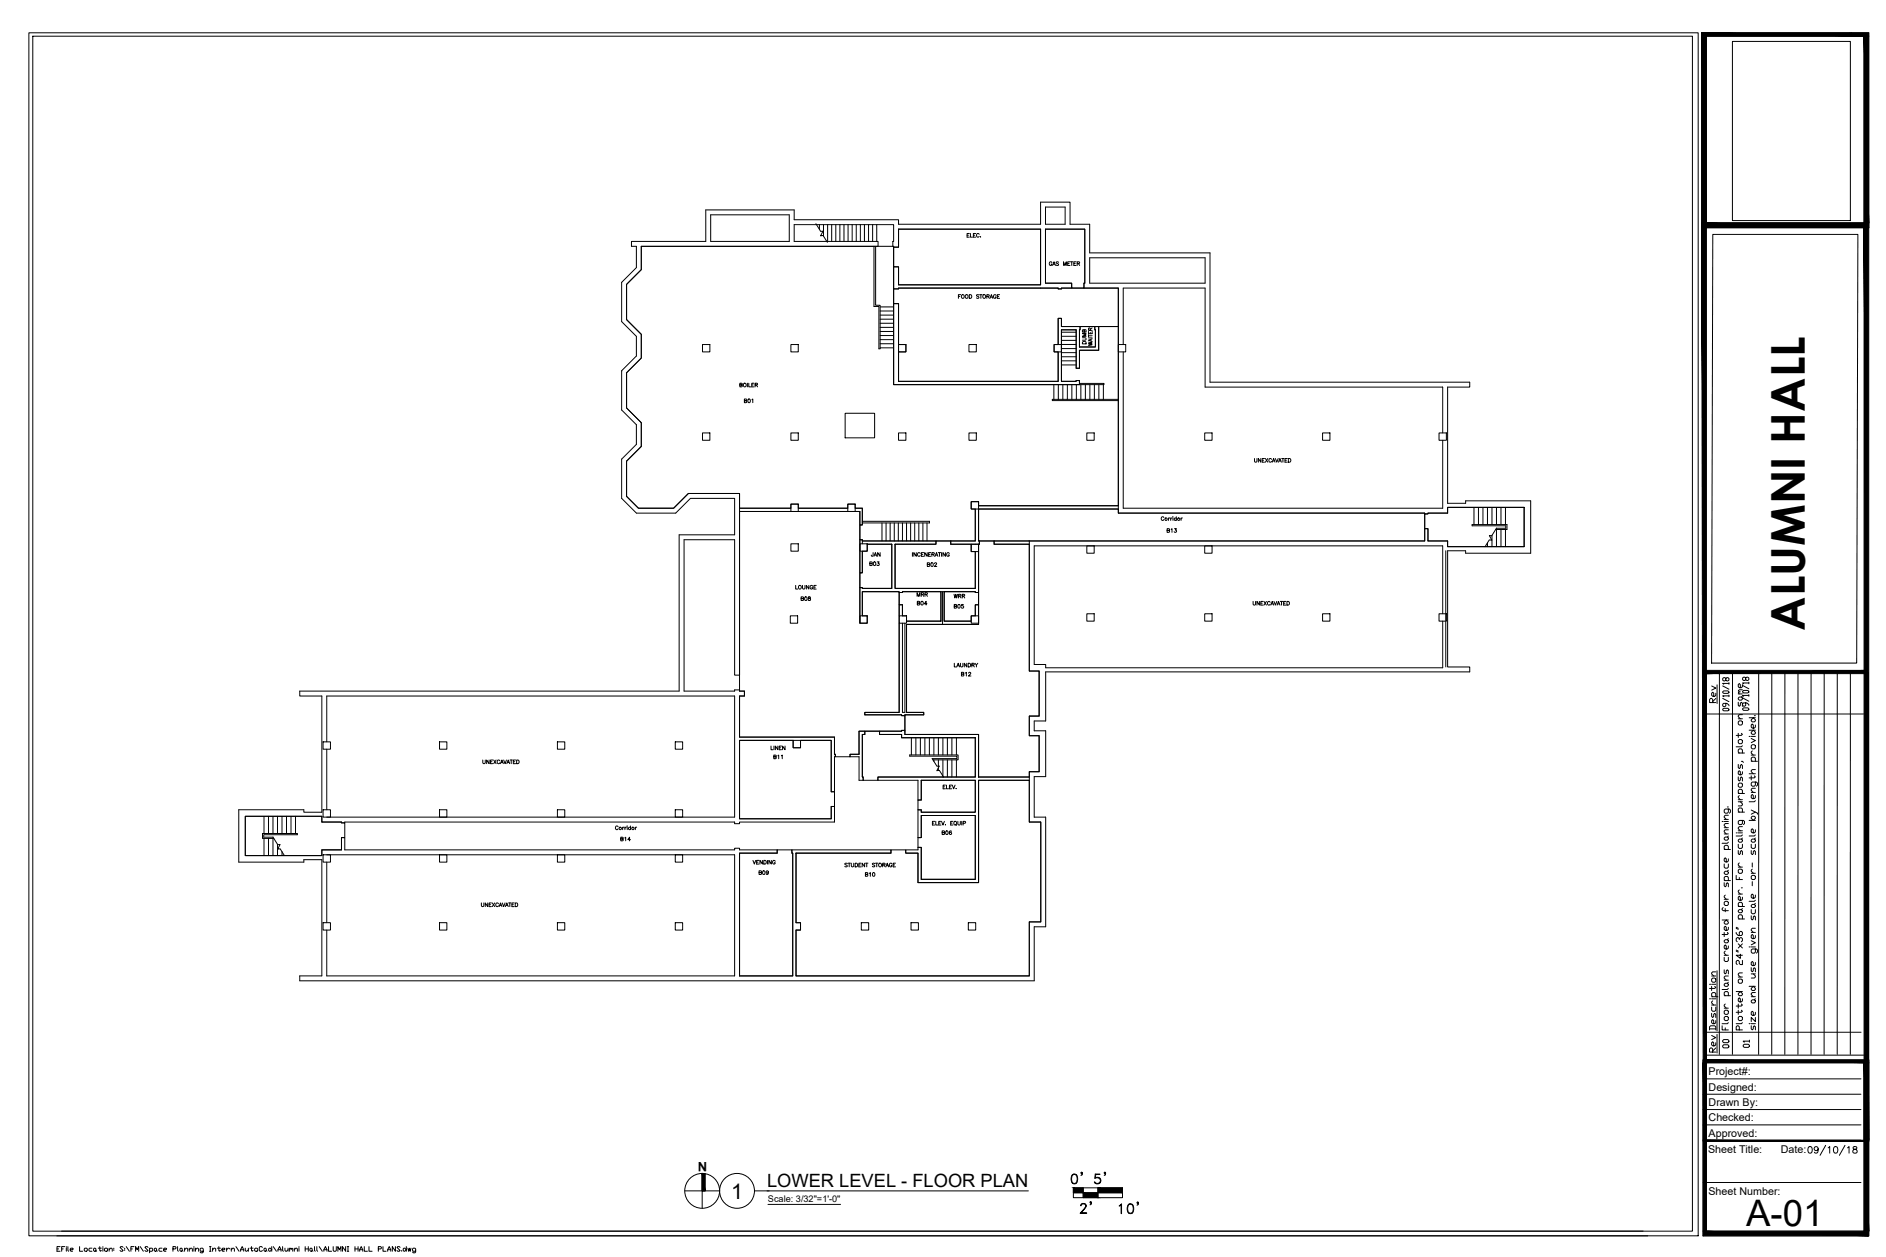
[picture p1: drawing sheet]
<svg xmlns="http://www.w3.org/2000/svg" width="914mm" height="610mm" viewBox="0 0 914 610" stroke-linecap="round" stroke-linejoin="round" font-family="sans-serif">
<!-- layer: BLDGlines -->
<g fill="none" stroke="#000" stroke-width=".48">
<path d="M840 20h57v87h-57zM306 117h36v-15h43v5h51v2h69v-11h14v11h9v14h59v62h126v3h-11v56h9v-1h31v25h-31v-1h-9v56h11v3h-206v24h-6v4h6v23h-6v19h6v53h-6v27h-356v-3h11v-56h-9v1h-31v-25h31v1h9v-56h-11v-3h184v-76h27v-17h-21l-7 7h-19l-8-7v-19l8-7v-10l-8-7v-19l8-7v-10l-8-7v-19l8-7v-11h-3zM311 119v12l-7 7v17l7 7v12l-7 7v17l7 7v11l-7 8v17l6 5h17l7-7h25v88h-3v-65h-24v73h24h5v3h-2v19h46v9v18h-2v-25h-15M311 119h122v68h90v-2h-8v-25h7v19h1v-9h10v-12h9v87h-68v-2h-3v4h2v15h-55h-1v-7h1v-9h-3v-2h-4v2h-24v-2h-4v2h-24v-7h-25l-7 7h-17l-6-5v-17l7-8v-11l-7-7v-17l7-7v-12l-7-7v-17l7-7zM345 104h38v13h-38zM396 108l2 4h1l-1 2h1l2 4M397 109v2M399 109v6M401 109v8M403 109v8M405 109v8M407 109v8"/>
<path d="M409 109v8M411 109v8M413 109v8M415 109v8M417 109v8M419 109v8M421 109v8M423 109v8M424 119v30h2v20h1v-21h-2v-29M425 109v8M436 111h69v27h-69v-9h-3v11h87v-3h-13v-26M436 111v9l-3-1v-10h-48v8h41v2h-115"/>
<path d="M436 111h69v27h-69v-9h-3v-9h3zM507 111h19v29h16v109h150h10v-3h37M507 111h19v29h-6v-3h-13zM507 100h9v9h-9zM528 125h56v12h-56zM427 149h6M427 151h6M427 153h6M427 155h6M427 157h6M427 159h6M433 140h109v18h-27v-4h-2v13h-2v4h2v14h-77v-14h3v-4h-3v-20h-3z"/>
<path d="M524 158h7v10h-8zM531 158h2v12h-10v9h-1v-19h-7v25h8v2M531 160v8h-8M341 167h3v4h-3zM383 167h4v4h-4zM427 161h6M427 163h6M427 165h6M427 167h6M427 169h6M436 167h3v4h-3zM470 167h3v4h-3z"/>
<path d="M511 167h4v4h-4zM513 167v-13h2v4h9l-1 10M513 171v14h-77M515 177h7M515 175h7M515 173h7M515 171h7M515 169h7M515 167h7M515 165h7M515 163h7M515 161h7"/>
<path d="M542 167h4v4h-4zM545 167v-27h39v48h115v22M545 171v75h154v-32M436 185v-38h-3v40h90M511 187v7M513 187v7M515 187v7M517 187v7M520 187v7M522 187v7M523 186h12v1h-12M524 187v7"/>
<path d="M526 187v7M528 187v7M531 187v7M533 187v7M535 187v7M542 194h-32h32M341 210h3v4h-3zM383 210h4v4h-4zM410 200h14v12h-14zM436 210h3v4h-3zM470 210h3v4h-3zM527 210h4v4h-4z"/>
<path d="M584 210h4v4h-4zM641 210h4v4h-4zM698 210h3v4h-3zM359 248h58v54h3v-3h-2v-12h18v58h-17v2h20v7l-23 1v11h-4v1h-7v-10h-46v-19h2v-3h-2zM359 246h24M383 244h4v4h-4zM387 246h24M411 244h4v4h-4zM415 246h3v9h-1v-7h-58M418 253h33v1h-33M428 254v8M430 254v8"/>
<path d="M432 254v8M434 254v8M436 254v8M438 254v8M440 254v8M442 254v8M443 254v8M445 254v8M447 254v8M449 254v8M471 243h3v4h-3zM473 247v15h-12v2h14l-1-17"/>
<path d="M474 247h68v2h149v13h-217zM474 247h68M474 245h68M691 249h11v-3h37v19h-37v-3h-10v-6h-1zM715 246v8M717 246v8M719 246v8M721 246v8M723 246v8M723 260v5M726 256h4v-1h-16v-1h17v3h-6M726 246v8"/>
<path d="M726 257v8M726 256l-3 4h-1l1 2h-1l-2 3M728 246v8M728 257v8M730 246v8M730 257v8M739 246v19h-37v-3h-10v-6h-1v6h-209v2h17M383 264h4v3h-4zM417 264h3v3h-3zM418 262h36v2h-20M418 264v-2h-1v16h1v-11M420 264h12v21h-15v-7h1v-11h2z"/>
<path d="M420 264h12M432 264v21h-15v17M434 264v21h39v-18M434 264h20v-2h7v2h10v3h2v18h-39zM471 264h3v3h-3zM474 267v20h-56v12M475 262h7v2h17v61h5v22h-5v10h5v17h-5v3h-25v-21h-35v-9h9v-2h-8v-42h34zM499 262v63h5v22h-5v10h5v17h-5v25h6v48h-6v26h-113v-22h2v-4h-2v-33M527 265h4v3h-4zM584 265h4v3h-4zM701 267v56M721 263v2"/>
<path d="M383 299h4v3h-4zM417 299h3v3h-3zM436 299h4v3h-4zM436 287h20v14h-16v-2h-2v-6h-2zM436 299v-6h2v6M456 287v14M457 287v16M458 287h16v6h-1v6h-2v2h-13zM458 287v14h13M471 299h3v3h-3zM473 299v-6h1v10h-34v42h8v2h-9h-20v-2h17v-43M527 298h4v3h-4z"/>
<path d="M584 298h4v3h-4zM641 298h4v3h-4zM698 298h3v3h-3zM699 298v-33h-198v57h6v2h192v-23M438 302v43h1v-43M440 301h16M157 360h3v3h-3zM158 360v-22h198v58h-198M213 360h4v3h-4zM270 360h4v3h-4zM327 360h4v3h-4zM359 359v38h44v-6h2v8h-46h-3h-190h-10v-3h-37v19"/>
<path d="M359 359h26v4h3v-4h15v25h2v7h-2v6h-44zM359 359h26M385 359h3v4h-3zM416 355h3v1h-1v22h-2v-11h-4v-1h4zM419 355h7v1h11v2h36v19h-47v1h-8v-22h1zM442 358v8M444 358v8M446 358v8M448 358v8M451 358v8M453 358v8M455 358v8"/>
<path d="M457 358v8M459 358v8M462 358v8M464 358v8M473 358h-36v-2h-11v-1l13-1v2h35v21M473 358v19h-47v1h19v10h2v-10M158 363v30M447 378h26v16h-26v-1h-2v13h2v-11h26v31h-26M447 378h26v16h-26v-1h-2v-5h2zM452 368l2 4 1-1-1 3h1l3 3M452 368h12v-1h-23v-1h24v3h-13M453 369h.1"/>
<path d="M455 369v3M455 372v2M457 369v8M459 369v8M462 369v8M464 369v8M474 377h25M499 378h-25v50h-29v-14h-6v-2h6v-1h2v15M119 396h37v3h11v7h-1v6h-10v3h-37zM128 396v8M130 396v8M132 396v8"/>
<path d="M135 396v8M137 396v8M139 396v8M141 396v8M143 396v8M157 393h3v3h-3zM213 393h4v3h-4zM270 393h4v3h-4zM327 393h4v3h-4zM447 395h26v31h-26v-15h-2v-5h2zM119 415h37v-3h10v-6h1v6h189v-1h3v1h18v2h-18v59M128 407v8"/>
<path d="M130 407v8M132 407v8M133 407h-6v-3h17v1h-16v1h4l3 4h1l-1 2h1l2 3M135 409v6M137 413v2M157 415h3v3h-3zM158 418v29M158 415h198v58h-198v-22M213 415h4v3h-4zM270 415h4v3h-4zM327 415h4v3h-4zM359 414h18v-2h7v61h-25z"/>
<path d="M386 414h46v-2h-48v61h-25M386 414h46v-2h7v2h6v14h29v-50h25v21h6v48h-6v26h-113v-22h2v-4h-2zM157 447h3v4h-3zM213 447h4v4h-4zM270 447h4v4h-4zM327 447h4v4h-4zM418 447h3v4h-3zM442 447h3v4h-3zM469 447h4v4h-4zM520 576h24v5h-24zM520 578h24M525 576v5"/>
<path d="M532 576v5"/>
</g>
<!-- layer: Text1 -->
<g fill="none" stroke="#000" stroke-width=".48">
<path d="M469 114h1M470 113h-1v2h1M470 113v2h2M472 114h1M473 113h-1v2h1M475 114a.7 .7 0 0 0-1 0 .7 .7 0 0 0 0 1 .7 .7 0 0 0 1 0M475 115h.1M564 251a.7 .7 0 0 0-1 0 .7 .7 0 0 0 0 1 .7 .7 0 0 0 1 0M566 251v1M567 251l-1 1M568 251v1M569 251h.1"/>
<path d="M569 251v1M570 251l-1 1h1M570 251v1M573 251v1M442 268v2M444 268v2l-1-2v2M446 268a.7 .7 0 0 0-1 0 .7 .7 0 0 0 0 1 .7 .7 0 0 0 1 0M447 269h.1M448 268h-1v2h1M450 268v2l-2-2v2M450 269h1M451 268h-1v2h1"/>
<path d="M452 269h1v-1h-1v2M452 269l1 1M453 270l1-2 1 2M454 269h.1M455 268h1M455 268v2M457 268v2M458 268v2l-1-2v2M460 268a.7 .7 0 0 0-1 0 .7 .7 0 0 0 0 1 .7 .7 0 0 0 1 0M452 399h1M453 398h-1v2h1M454 398v2h1"/>
<path d="M455 399h1M456 398h-1v2h1M457 398v2l1-2M457 382h1M458 381h-1v2h1M459 381v2h1M460 382h1M461 399h1M461 381h-1v2h1M462 381v2l1-2M462 398h-1v2h1M463 400h1"/>
<path d="M464 382h.1M464 398l1 2h1v-2M466 398v2M467 399h1v-1h-1v2M300 401a.7 .7 0 0 0-1 0 .7 .7 0 0 0 0 1 .7 .7 0 0 0 1 0M302 401v1M303 401l-1 1M303 401v1M304 401l-1 1M304 401h.1M304 401v1M306 401l-1 1h1"/>
<path d="M306 401v1M308 401v1M309 401l-1 1M458 400h.1"/>
<circle cx="565" cy="252" r=".6"/>
<circle cx="571" cy="252" r=".6"/>
<circle cx="463" cy="399" r=".8"/>
<circle cx="301" cy="402" r=".6"/>
<circle cx="307" cy="402" r=".6"/>
</g>
<!-- layer: A-ANNO-TTLB -->
<path d="M830 114h71l-1 208h-70z" fill="none" stroke="#000" stroke-width=".48"/>
<!-- layer: G-ANNO-TTLB -->
<g fill="none" stroke="#000" stroke-width=".48">
<path d="M14 16h809v583h-809zM16 18h805v579h-805zM825 16h81v94h-81zM827 18h77v90h-77zM834 326v185M840 326v185M853 326v185M859 326v185M865 326v185M872 326v185M878 326v185M884 326v185"/>
<path d="M887 326h-60v185M891 326v185M897 326v185M906 326v185M827 346h77M826 514h80v85h-80zM827 515h77v82h-77zM827 501h75M826 538h76M826 531h76M826 523h76M826 553h76"/>
<path d="M826 546h76M826 573h76M28 599h771M30 597h767"/>
</g>
<g fill="#000" stroke="#000" stroke-width=".48">
<path d="M825 18l2 90v-90zM825 18l2 90h-2z"/>
<path d="M825 16l81 2v-2zM825 16l81 2h-81z"/>
<path d="M904 18l2 90v-90zM904 18l2 90h-2z"/>
<path d="M825 110l2 443v-443zM825 110l2 443h-1z"/>
<path d="M825 108l81 2v-2zM825 108l81 2h-81z"/>
<path d="M825 108l81 2v-2zM825 108l81 2h-81z"/>
<path d="M904 110l2 443v-443zM904 110l2 443h-2z"/>
<path d="M827 325v2l78-2zM827 327l78-2v2z"/>
<path d="M826 515l1 82v-82zM826 515l1 82h-1z"/>
<path d="M826 514l80 1v-1zM826 514l80 1h-80z"/>
<path d="M904 515l2 82v-82zM904 515l2 82h-2z"/>
<path d="M826 553l80 1v-1zM826 553l80 1h-80z"/>
<path d="M826 597l80 2v-2zM826 597l80 2h-80z"/>
</g>
<!-- layer: 0 -->
<path d="M897 16v2M898 16v2" fill="none" stroke="#000" stroke-width=".5"/>
<g fill="none" stroke="#000" stroke-width=".48">
<path d="M827 16v581M898 16v2M332 578h17M342 569v9h-2v-9v17M366 578h7"/>
<circle cx="340" cy="578" r="8"/>
<circle cx="357" cy="578" r="8"/>
</g>
<!-- layer: LIGHTING -->
<path d="M827 512h77" fill="none" stroke="#000" stroke-width=".48"/>
<!-- layer: G-ANNO-TEXT -->
<g fill="none" stroke="#000" stroke-width=".48">
<path d="M830 333l2 1-2 1M832 336l-1 2-1-1v-1h1v2M832 339l-2 1M832 332v9M835 335h3v1h-2zM835 339l3 1M835 333l3 1M837 329h1v1h-1l-1-1h-1l1 1h1M838 337h-3l1 1M838 331h-3l1 1M838 331v1M838 337v1"/>
<path d="M830 341v-2h-1v2h3M835 344h3l-2 1zM837 341l-1 2-1-1 1-1h1l1 1M848 354h3M848 348h3M849 358l2 1-2 1M849 357h2M850 354l1 2h-1l-1-1zM850 348l1 2h-1l-1-1zM851 347h.1M851 352v1h-1l-1-1 1-1v1v1M848 375h3"/>
<path d="M849 362l2-1v2h-1zM849 369h3M849 366h2M850 369h-1l1-2 1 1v1M850 364l-1 1 1 1M851 376v1h-3M851 379v2h-2l1-2h2v1v1M851 373l-2 1 1 1M835 398h.1M836 398h2M836 397h2M837 391h1"/>
<path d="M838 399l-2 1 1 1M838 395l-2 1 1 1M838 392l-1 2h-1v-2h2l1 1-1 1M848 398h3M849 393l3 1v1M849 384h2M850 396h1l-1 2-1-1zM851 388v1h-3M851 386v1h-1l-1-1 1-1v1v1M851 382l-2 1 1 1M851 394l-2 1M836 419v2h2v-2"/>
<path d="M836 412h3M836 404h2M836 401h2M836 412v-1v-1h2v2M836 406h2l-1 1h-1zM838 416l-1 2h-1v-2h1v2M838 408l-1 1h-2M838 402l-2 1 1 1M838 405l-1 1M849 412v2h1l1-2v2M849 409l1 2h1v-2M850 407h1v1h-2z"/>
<path d="M851 405h-3M851 402v2h-1l-1-2h1v2M851 406v1M836 438l1-1 1 2h-2zM836 428v2l1-2 1 2M836 423h1l1 1h-2zM836 436h2M836 427h3M836 434v1l1 1M836 427v-2l2 1v1M838 422l-1 1M849 424h2"/>
<path d="M850 439h1v1h-2zM850 425h1v2l-2-1zM850 422l-1 1 1 1M851 437h-3M851 434v2h-1l-1-2h1v2M851 438v1M835 446h3M835 440v1v1h3M836 456h1l1 1h-2zM836 452v2M836 441v1M837 446l1 1-1 1h-1z"/>
<path d="M837 452l1 1h-1h-2M838 459l-1 1h-1v-1v-1l1 1v1M838 450l-1 1h-1v-1v-1l1 1v1M838 455l-1 1M849 456l2 1-2 1M849 444l1 2 1-2v2M849 441l1 2h1v-2M849 459h2M849 452h2M851 454v1h-1l-1-1 1-1v1v1M851 450l-2 1 1 1M829 477h.1"/>
<path d="M830 475l1-1 1 2h-2zM830 478v2M830 477h2M830 473h2M831 478l1 1h-1h-2M832 471l-2 1 1 1M832 471v29M836 477h1l1 1h-2zM836 470v2l1-2 1 2M836 464v2h2v-2M836 475h2M836 463h2"/>
<path d="M836 461v1l1 1M838 479l-1 1h-2M838 473l-2 1 1 1M838 476l-1 1M848 478h3M849 469l1 2 1-2v2M849 472h2M850 478l1 2h-1l-1-1zM850 472l1 2h-2M851 467v1h-1l-1-1 1-1v1v1M851 460v2h-2l1-2h2v1v1M829 499v-2h2l1 2"/>
<path d="M829 499h3M829 484h.1M830 491v2l1-2 1 2M830 488v2h2v-2M830 487h2M830 484h2M830 483h3M830 485v1l1 1M830 483v-2l2 1v1M832 495l-1 1h-1v-1v-1l1 1v1M835 497v2h3M836 489h2"/>
<path d="M836 483h3M836 493h2l-1 2-1-1zM836 490h2l-1 2-1-1zM836 487v1l1 1M836 483v-1v-1h2v2M836 498v1M838 496h-1h-2M849 497l1 2 1-2v2M849 485h2v1h-1zM849 483h2M849 496h2M851 493v2l-2-2v2"/>
<path d="M851 491v1h-1l-1-1 1-1v1v1M851 481l-2 1 1 1M851 484v1M830 502l2 1-2 1M830 510v-1l-1-1v2h3M832 506l-1 1h-1v-1v-1l1 1v1M832 508l-2 2M372 578h127M372 584h36"/>
</g>
<!-- layer: 0-dte -->
<g fill="none" stroke="#000" stroke-width=".48">
<path d="M28 606h.1M29 605h-1v2h1M30 606h1M31 605h-1v2M32 605h.1M32 605v2M33 605v2M34 606h1v-1l-1 1 1 1M39 605v2h1M41 606l1-1v1l-1 1zM45 605l-2 1v1h2M45 606l1-1v1v1z"/>
<path d="M46 606l1 1M48 605h1M48 605v1h1M50 605h.1M50 605v2M51 606l1-1v1l-1 1zM53 606l1-1v2M53 605v2M55 605v1M55 606h.1M60 605h-2l2 1h-2M60 605v1"/>
<path d="M60 606h.1M61 605l2 2M63 606h1M65 605h-2v2M66 607v-2v1l1-1v2M68 605l2 2M72 605h-2l2 1h-2M73 606h1v1h-1M73 605v3M75 606h1v1l-1-1zM76 606v1M79 605l-2 1v1h2"/>
<path d="M79 606h1v-1l-1 1 1 1M84 606h1v-1h-1v2M86 605v2M87 606l1-1v1v1zM88 606l1 1M89 606l2-1v2M89 605v2M92 606l1-1v2M92 605v2M94 605h.1M94 605v2M95 606l1-1v2"/>
<path d="M95 605v2M99 607l-2-1v-1l2 1v1h-2M102 607h.1M102 605h.1M102 605v2M103 606l1-1 1 2M103 605v2M105 605h2M106 605v1h1M108 606h1v-1l-1 1 1 1M110 605v2M111 606v-1l-1 1"/>
<path d="M112 606l1-1 1 2M112 605v2M114 605l2 2M117 607v-2l1 2M117 606h1M119 605v2l1-1M120 605v2M121 605h2M122 605v1h1M123 606l2-1v1l-1 1zM127 605h-1v1h1M128 606l1-1v1l-1 1z"/>
<path d="M129 606v1M130 606l1-1 1 1-1 1zM132 605v2M132 605l2 2M135 607l1-2v2M135 606h1M137 605v2M138 605l1 2 1-1M140 605v2M140 606l1-1v1M141 606h1v1M143 606l1-1v2"/>
<path d="M143 605v2M145 605h.1M145 605v2M148 606h1M148 605v2M149 605v2M150 606h1v1l-1-1zM151 606l1 1M152 605l1 2M154 605v2M155 605l1 2M157 607l1-2 1 2"/>
<path d="M157 606h2M159 605v2h2M162 605v2l1-1v-1M164 607v-2l1 1v-1v2M168 605v2l-2-2v2M168 607h1M168 605h1M169 605v2M172 606h2M172 605v2M174 605v2M174 607l1-2 1 2"/>
<path d="M174 606h2M177 605v2h1M179 605v2h1M183 606h2v-1h-2v2M186 605v2h1M188 607l1-2v2M188 606h1M192 605v2l-2-2v2M194 605h-2l2 1h-2M195 606v1M195 606l1-1 1 1-1 1zM197 605v2"/>
<path d="M198 605v2l1-2v2v-2M202 607l-2-1v-1l2 1v1h-2"/>
</g>
<!-- layer: 0 -->
<g fill="#000" stroke="#000" stroke-width=".48">
<path d="M340 569h1z"/>
<path d="M340 569h1zM340 569h1z"/>
<path d="M340 569h2zM340 569h2z"/>
<path d="M340 569l2 9v-9zM340 569l2 9h-2z"/>
</g>
<!-- layer: BLDGlines -->
<g fill="#000" stroke="#000" stroke-width=".48">
<path d="M525 578l7 3v-3zM525 578l7 3h-7z"/>
<path d="M532 576l12 2v-2zM532 576l12 2h-12z"/>
</g>
<text font-size="22.6" x="875" y="306" transform="rotate(-90 875 306)">ALUMNI HALL</text>
<text font-size="17.7" x="847" y="594">A-01</text>
<text font-size="10.4" x="354" y="581">1</text>
<g font-size="9.7">
<text x="537" y="575" transform="rotate(-90 537 575)">5'</text>
<text x="542" y="590">10'</text>
</g>
<g font-size="9.3">
<text x="526" y="575" transform="rotate(-90 526 575)">0'</text>
<text x="530" y="589" transform="rotate(-90 530 589)">2'</text>
</g>
<text font-size="8.9" x="372" y="576">LOWER LEVEL - FLOOR PLAN</text>
<text font-size="8.8" x="876" y="562">09/10/18</text>
<text font-size="7.5" x="847" y="501" transform="rotate(-90 847 501)">Plotted on 24&quot;x36&quot; paper. For scaling purposes, plot on same</text>
<g font-size="6.6">
<text x="840" y="509" transform="rotate(-90 840 509)">00</text>
<text x="849" y="509" transform="rotate(-90 849 509)">01</text>
</g>
<text font-size="6.3" x="343" y="564" transform="rotate(180 343 564)">N</text>
<g font-size="5.3">
<text x="462" y="291">WRR</text>
<text x="462" y="296">B05</text>
<text x="374" y="369">B11</text>
</g>
<g font-size="5.2">
<text x="828" y="521">Project#:</text>
<text x="828" y="529">Designed:</text>
<text x="828" y="536">Drawn By:</text>
<text x="828" y="544">Checked:</text>
<text x="828" y="551">Approved:</text>
<text x="828" y="559">Sheet Title:</text>
<text x="863" y="559">Date:</text>
<text x="828" y="580">Sheet Number:</text>
</g>
<g font-size="4.9">
<text x="508" y="130">GAS METER</text>
<text x="464" y="146">FOOD STORAGE</text>
<text x="528" y="168" transform="rotate(-90 528 168)">DUMB</text>
<text x="531" y="169" transform="rotate(-90 531 169)">WAITER</text>
<text x="358" y="189">BOILER</text>
<text x="360" y="196">B01</text>
<text x="607" y="225">UNEXCAVATED</text>
<text x="565" y="259">B13</text>
<text x="421" y="276">B03</text>
<text x="422" y="271">JAN</text>
<text x="449" y="276">B02</text>
<text x="385" y="287">LOUNGE</text>
<text x="387" y="292">B08</text>
<text x="444" y="290">MRR</text>
<text x="444" y="295">B04</text>
<text x="607" y="295">UNEXCAVATED</text>
<text x="462" y="325">LAUNDRY</text>
<text x="465" y="329">B12</text>
<text x="373" y="365">LINEN</text>
<text x="233" y="371">UNEXCAVATED</text>
<text x="456" y="406">B06</text>
<text x="300" y="409">B14</text>
<text x="364" y="420">VENDING</text>
<text x="367" y="425">B09</text>
<text x="409" y="422">STUDENT STORAGE</text>
<text x="419" y="426">B10</text>
<text x="232" y="441">UNEXCAVATED</text>
</g>
<text font-size="4.4" x="372" y="583">Scale: 3/32&quot;=1'-0&quot;</text>
</svg>
